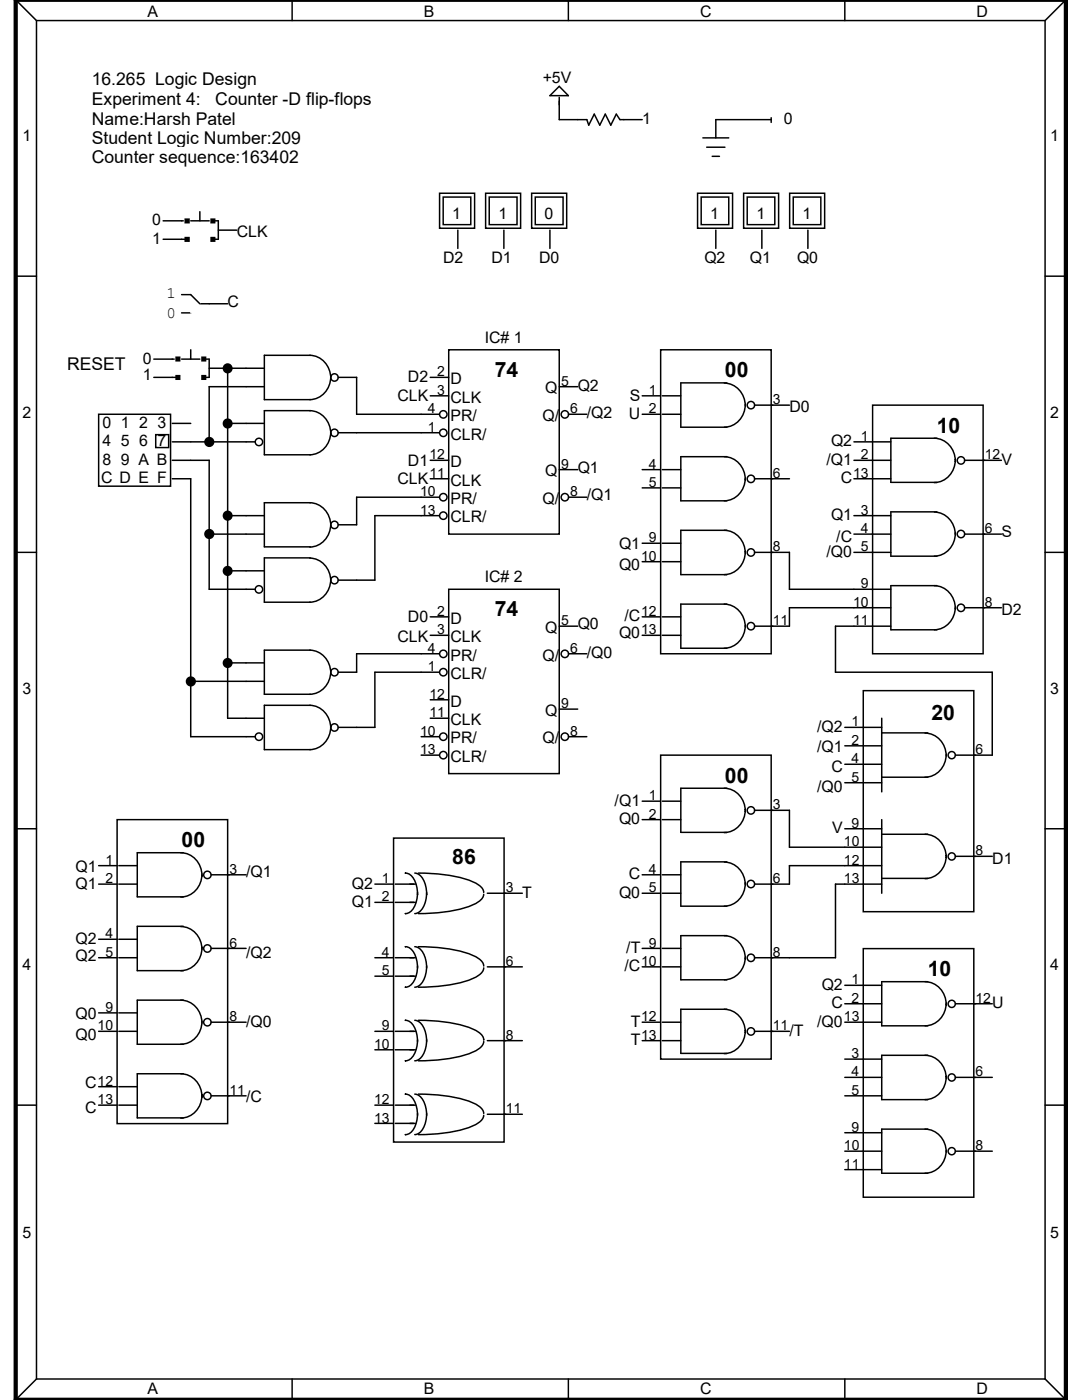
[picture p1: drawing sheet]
<svg xmlns="http://www.w3.org/2000/svg" width="216mm" height="279mm" viewBox="0 0 216 279" stroke-linecap="round" stroke-linejoin="round" font-family="sans-serif">
<g fill="none" stroke="#000" stroke-width=".3">
<path d="M3.1 0l4.2 4.1M58.3 0v4.1M113.4 0v4.1M168.6 0v4.1M212.7 0l-4.2 4.1M7.3 4.1h201.2M7.3 4.1v271.1M208.5 4.1v271.1M3.1 55.1h4.2M208.5 55.1h4.1M3.1 110.2h4.2M208.5 110.2h4.1"/>
<path d="M3.1 165.4h4.2M208.5 165.4h4.1M3.1 220.6h4.2M208.5 220.6h4.1M7.3 275.2l-4.2 4.2M7.3 275.2h201.2M58.3 275.2v4.1M113.4 275.2v4.1M168.6 275.2v4.1M208.5 275.2l4.2 4.2"/>
</g>
<path d="M3.1 0h209.6v279.4h-209.6z" fill="none" stroke="#000" stroke-width=".85"/>
<g fill="#fff">
<path d="M18.3 13.9h33v3.9h-33z"/>
<path d="M18.3 17.8h56v3.9h-56z"/>
<path d="M18.3 21.7h28.8v3.9h-28.8z"/>
<path d="M18.3 25.6h41.8v3.9h-41.8z"/>
<path d="M18.3 29.5h41.4v3.9h-41.4z"/>
<path d="M13.4 70.7h11.7v3.8h-11.7z"/>
</g>
<g fill="#fff" stroke="#fff" stroke-width=".3">
<path d="M19.7 82.4h14.3v15.3h-14.3z" fill-rule="evenodd"/>
<path d="M140.6 40h4.1v4.1h-4.1z" fill-rule="evenodd"/>
<path d="M149.8 40h4.1v4.1h-4.1z" fill-rule="evenodd"/>
<path d="M159 40h4.1v4.1h-4.1z" fill-rule="evenodd"/>
</g>
<g fill="none" stroke="#000" stroke-width=".3">
<path d="M139.2 38.6h7v7h-7zM139.9 39.3h5.5v5.5h-5.5zM148.4 38.6h7v7h-7zM149.1 39.3h5.5v5.5h-5.5zM157.6 38.6h6.9v7h-6.9zM158.3 39.3h5.5v5.5h-5.5zM36.2 58.8h1.9l1.8 1.8h1.8M36.2 62.4h1.9M19.7 82.7h14.3v14.3h-14.3zM31.1 86.7h2.6v2.6h-2.6zM61.8 140.8a4.4 4.4 0 0 1 4.2 4.6M61.9 140.8h-9.2v8.8h9.2"/>
<path d="M66 145a4.4 4.4 0 0 1-4.2 4.6"/>
</g>
<path d="M39.9 60.6l-1.8 1.8" fill="none" stroke="#fff" stroke-width=".3"/>
<circle cx="66.7" cy="145.2" r=".37" fill="#fff"/>
<g fill="none" stroke="#000" stroke-width=".3">
<path d="M61.8 111.4a4.4 4.4 0 0 1 4.2 4.6M61.9 111.3h-9.2v8.9h9.2M66 115.6a4.4 4.4 0 0 1-4.2 4.6"/>
<circle cx="51.7" cy="147" r=".74"/>
<circle cx="66.7" cy="145.2" r=".74"/>
</g>
<circle cx="66.7" cy="115.8" r=".37" fill="#fff"/>
<g fill="none" stroke="#000" stroke-width=".3">
<path d="M61.8 82a4.4 4.4 0 0 1 4.2 4.6M61.9 82h-9.2v8.8h9.2M66 86.2a4.4 4.4 0 0 1-4.2 4.6"/>
<circle cx="51.7" cy="117.6" r=".74"/>
<circle cx="66.7" cy="115.8" r=".74"/>
</g>
<circle cx="66.7" cy="86.4" r=".37" fill="#fff"/>
<g fill="none" stroke="#000" stroke-width=".3">
<path d="M61.8 70.9a4.4 4.4 0 0 1 4.2 4.6M61.9 70.9h-9.2v8.9h9.2M66 75.1a4.4 4.4 0 0 1-4.2 4.7M61.8 100.3a4.4 4.4 0 0 1 4.2 4.7v-.1M61.9 100.3h-9.2v8.8h9.2M66 104.6a4.5 4.5 0 0 1-4.2 4.6M61.8 129.8a4.4 4.4 0 0 1 4.2 4.5M61.9 129.8h-9.2v8.8h9.2M66 134a4.4 4.4 0 0 1-4.2 4.6"/>
<circle cx="66.7" cy="75.3" r=".74"/>
<circle cx="51.7" cy="88.2" r=".74"/>
<circle cx="66.7" cy="86.4" r=".74"/>
<circle cx="66.7" cy="104.8" r=".74"/>
<circle cx="66.7" cy="134.2" r=".74"/>
</g>
<path d="M61.8 71.3a4.1 4.1 0 0 1 3.9 4.2M65.7 75.1a4.1 4.1 0 0 1-3.9 4.3M61.8 100.7a4.1 4.1 0 0 1 3.9 4.2M65.7 104.6a4.1 4.1 0 0 1-3.9 4.2M61.8 130.1a4.1 4.1 0 0 1 3.9 4.2M65.7 134a4.1 4.1 0 0 1-3.9 4.2" fill="none" stroke="#fff" stroke-width=".3"/>
<g fill="#fff" stroke="#fff" stroke-width=".3">
<circle cx="66.7" cy="75.3" r=".37"/>
<circle cx="66.7" cy="104.8" r=".37"/>
<circle cx="66.7" cy="134.2" r=".37"/>
</g>
<path d="M89.5 69.8h22.1v36.8h-22.1z" fill="#fff"/>
<path d="M89.5 69.8h22.1v36.8h-22.1z" fill="none" stroke="#000" stroke-width=".3"/>
<g fill="#fff">
<circle cx="112.7" cy="82.7" r=".37"/>
<circle cx="112.7" cy="99.2" r=".37"/>
</g>
<g fill="none" stroke="#000" stroke-width=".3">
<circle cx="88.5" cy="86.4" r=".74"/>
<circle cx="88.5" cy="82.7" r=".74"/>
<circle cx="88.5" cy="99.2" r=".74"/>
<circle cx="112.7" cy="99.2" r=".74"/>
<circle cx="112.7" cy="82.7" r=".74"/>
<circle cx="88.5" cy="102.9" r=".74"/>
</g>
<path d="M89.5 117.6h22.1v36.8h-22.1z" fill="#fff"/>
<path d="M89.5 117.6h22.1v36.8h-22.1z" fill="none" stroke="#000" stroke-width=".3"/>
<g fill="#fff">
<circle cx="112.7" cy="130.5" r=".37"/>
<circle cx="112.7" cy="147" r=".37"/>
</g>
<g fill="none" stroke="#000" stroke-width=".3">
<path d="M109.7 19.1l1.9-1.9 1.8 1.9zM111.6 19.4v4.5h5.5l.4 1.1 1.1-2.2 1.1 2.2 1.1-2.2 1.1 2.2 1.1-2.2 .7 1.1h4.4M87.7 38.6h7v7h-7zM88.4 39.3h5.5v5.5h-5.5zM96.9 38.6h7v7h-7zM97.6 39.3h5.6v5.5h-5.6zM106.1 38.6h7v7h-7zM106.8 39.3h5.6v5.5h-5.6zM140.3 27.5h5.1M141 29.4h3.7M142.1 31.2h1.5M153.9 23.9h-11.1v3.6"/>
<path d="M153.9 23.5v.9M32.6 44.1h4M32.6 47.8h4.7M37 47.4h.7v.7h-.7zM37 43.7h.7v.7h-.7zM38.1 44.1h3.6M39.9 42.2v1.9M42.1 47.4h.7v.7h-.7zM42.1 43.7h.7v.7h-.7zM42.8 44.1h.8v3.7h-1.1M43.6 45.9h3.6M91.4 45.9v3.7"/>
<path d="M100.5 45.9v3.7M109.7 45.9v3.7M142.8 45.9v3.7M152 45.9v3.7M161.2 45.9v3.7M30.7 71.7h4.1M30.7 75.3h4.8M35.1 75h.8v.7h-.8zM35.1 71.3h.8v.7h-.8zM36.2 71.7h3.7M38.1 69.8v1.9M40.3 75h.7v.7h-.7z"/>
<path d="M40.3 71.3h.7v.7h-.7zM41 71.7h.7v3.6h-1.1M41.7 73.5h11M41.7 60.6h3.7M45.4 73.5v69.8h7.3M52.7 77.2h-11v11M67.5 75.3h3.7v7.4h16.5M85.9 75.3h3.6M85.9 79h3.6M111.6 77.2h3.7M128.1 79h3.7M131.8 69.8h22.1v60.7h-22.1z"/>
<path d="M132.2 79h3.6M144.5 76.5a4.4 4.4 0 0 1 4.2 4.5M145 76.4h-9.2v8.9h9.2M34.4 91.9h7.3v25.7h9.2M34.4 95.5h3.7v51.5h12.8M34.4 88.2h16.5M34.4 84.5h3.7M45.4 84.5h7.3M67.5 86.4h20.2M85.9 95.5h3.6M85.9 91.9h3.6M87.7 99.2h-16.5v5.5h-3.7"/>
<path d="M111.6 93.7h3.7M113.4 82.7h3.7M113.4 99.2h3.7M128.1 82.7h3.7M128.1 93.7h3.7M128.1 97.4h3.7M132.2 82.7h3.6M132.2 93.7h3.6M132.2 97.4h3.6M144.5 91.1a4.4 4.4 0 0 1 4.2 4.7M145 91.1h-9.2v8.8h9.2M148.7 80.7a4.4 4.4 0 0 1-4.2 4.6"/>
<path d="M148.7 95.4a4.4 4.4 0 0 1-4.2 4.5M150.5 80.9h7M150.5 95.5h7M170.4 95.5h7.4M170.4 88.2h7.4M170.4 91.9h7.4M174.1 80.9h22.1v49.6h-22.1zM186.4 87.5a4.4 4.4 0 0 1 4.2 4.6M186.9 87.5h-9.1v8.8h9.1M190.6 91.7a4.4 4.4 0 0 1-4.2 4.6M192.4 91.9h7.4M41.7 106.6h11"/>
<path d="M45.4 102.9h7.3M45.4 113.9h7.3M87.7 102.9h-12.9v12.9h-7.3M128.1 108.4h3.7M128.1 112.1h3.7M132.2 108.4h3.6M132.2 112.1h3.6M144.5 105.8a4.4 4.4 0 0 1 4.2 4.6M145 105.8h-9.2v8.9h9.2M148.7 110.1v-.1a4.4 4.4 0 0 1-4.2 4.7M150.5 110.2h7v7.4h20.3M170.4 110.2h7.4"/>
<path d="M170.4 102.9h7.4M170.4 106.6h7.4M186.4 116.9a4.4 4.4 0 0 1 4.2 4.6M186.4 102.2a4.4 4.4 0 0 1 4.2 4.6M186.9 116.9h-9.1v8.8h9.1M186.9 102.2h-9.1v8.8h9.1M190.6 106.4v-.1a4.4 4.4 0 0 1-4.2 4.7M192.4 106.6h7.4M38.1 136h14.6M45.4 132.3h7.3M85.9 123.1h3.6M85.9 126.8h3.6"/>
<path d="M85.9 139.7h3.6M87.7 134.2h-12.9v11h-7.3M87.7 130.5h-16.5v3.7h-3.7M111.6 125h3.7M113.4 130.5h3.7M128.1 123.1h3.7M128.1 126.8h3.7M132.2 123.1h3.6M132.2 126.8h3.6M144.5 120.6a4.4 4.4 0 0 1 4.2 4.5M145 120.6h-9.2v8.8h9.2M148.7 124.8a4.4 4.4 0 0 1-4.2 4.6"/>
<path d="M172.3 137.8h22v44.1h-22zM177.8 121.3h-20.3v3.7h-7M177.8 125h-11.1v9.2h31.3v16.5h-7.4M190.6 121.1a4.4 4.4 0 0 1-4.2 4.6M192.4 121.3h7.4M84 150.7h3.7M84 147h3.7M85.9 143.3h3.6M111.6 141.5h3.7M113.4 147h3.7M128.1 159.9h3.7M131.8 150.7h22.1v60.7h-22.1z"/>
<path d="M132.2 159.9h3.6M144.5 157.3a4.4 4.4 0 0 1 4.2 4.7v-.1M145 157.3h-9.2v8.8h9.2M168.6 145.2h7.3M168.6 148.8h7.3M168.6 152.5h7.3M168.6 156.2h7.3M175.9 146.3h9.2M175.9 155.1h9.2M175.9 143.3v14.7M184.6 146.3a4.4 4.4 0 0 1 4.2 4.6M188.8 150.5a4.4 4.4 0 0 1-4.2 4.6"/>
<path d="M19.7 172.8h3.7M19.7 176.4h3.7M23.4 163.6h22v60.6h-22zM23.7 172.8h3.7M23.7 176.4h3.7M36.1 170.2a4.4 4.4 0 0 1 4.2 4.6M36.6 170.2h-9.2v8.8h9.2M40.3 174.4a4.5 4.5 0 0 1-4.2 4.6M42.1 174.6h7M74.8 176.4h3.7M78.5 167.3h22.1v60.6h-22.1zM78.9 176.4h4"/>
<path d="M80.9 174.2a2.31 2.31 0 0 1 2 1.9l.4 2.4M82.8 174.2a2.86 2.86 0 0 1 2.1 2.6l.2 1.7M83.3 178.1a4.5 4.5 0 0 1-1.9 4.1l-.5 .1M83.5 174.2a27.7 27.7 0 0 1 11.2 2 2.59 2.59 0 0 1 1.8 1.9M85.1 178.1a4.5 4.5 0 0 1-1.9 4.1l-.4 .1M96.5 178.5a2.65 2.65 0 0 1-1.8 1.9 27.7 27.7 0 0 1-11.2 1.9M97.2 178.3h7M128.1 174.6h3.7M128.1 163.6h3.7M128.1 178.3h3.7M132.2 174.6h3.6M132.2 163.6h3.6"/>
<path d="M132.2 178.3h3.6M144.5 172a4.4 4.4 0 0 1 4.2 4.6M145 172h-9.2v8.8h9.2M148.7 161.5a4.4 4.4 0 0 1-4.2 4.7M148.7 176.2a4.4 4.4 0 0 1-4.2 4.6M150.5 161.7h7v7.4h18.4M168.6 165.4h7.3M175.9 172.8h-18.4v3.6h-7M175.9 176.4h-9.2v14.7h-16.2M175.9 163.6v14.7M175.9 166.5h9.2M175.9 175.3h9.2"/>
<path d="M184.6 166.5a4.4 4.4 0 0 1 4.2 4.7v-.1M188.8 170.7a4.4 4.4 0 0 1-4.2 4.6M190.6 170.9h7.4M19.7 187.5h3.7M19.7 191.1h3.7M23.7 187.5h3.7M23.7 191.1h3.7M36.1 184.9a4.4 4.4 0 0 1 4.2 4.6M36.1 199.6a4.4 4.4 0 0 1 4.2 4.6M36.6 184.9h-9.2v8.8h9.2M36.6 199.6h-9.2v8.8h9.2M40.3 189.1a4.4 4.4 0 0 1-4.2 4.6"/>
<path d="M42.1 189.3h7M74.8 191.1h3.7M74.8 180.1h3.7M74.8 194.8h3.7M78.9 191.1h4M78.9 180.1h4M78.9 194.8h4M80.9 188.9a2.31 2.31 0 0 1 2 1.9l.4 2.4M82.8 188.9a2.87 2.87 0 0 1 2.1 2.6l.2 1.7M83.3 192.8a4.5 4.5 0 0 1-1.9 4.1l-.5 .1M83.5 188.9a27.7 27.7 0 0 1 11.2 1.9 2.59 2.59 0 0 1 1.8 2M85.1 192.8a4.5 4.5 0 0 1-1.9 4.1l-.4 .1"/>
<path d="M96.5 193.2a2.59 2.59 0 0 1-1.8 1.9 27.7 27.7 0 0 1-11.2 1.9M97.2 193h7M128.1 189.3h3.7M128.1 193h3.7M132.2 189.3h3.6M132.2 193h3.6M144.5 186.7a4.4 4.4 0 0 1 4.2 4.7v-.1M145 186.7h-9.2v8.8h9.2M148.7 191a4.4 4.4 0 0 1-4.2 4.5M168.6 196.6h7.3M172.3 189.3h22v49.6h-22zM184.6 195.9a4.4 4.4 0 0 1 4.2 4.7v-.1"/>
<path d="M185.1 195.9h-9.2v8.8h9.2M19.7 202.1h3.7M19.7 205.8h3.7M19.7 216.9h3.7M23.7 202.1h3.7M23.7 205.8h3.7M23.7 216.9h3.7M36.1 214.3a4.4 4.4 0 0 1 4.2 4.6M36.6 214.3h-9.2v8.8h9.2M40.3 203.8a4.4 4.4 0 0 1-4.2 4.6M40.3 218.5a4.4 4.4 0 0 1-4.2 4.6M42.1 204h7"/>
<path d="M42.1 218.7h7M74.8 205.8h3.7M74.8 209.5h3.7M78.9 205.8h4M78.9 209.5h4M80.9 218.4a2.31 2.31 0 0 1 2 1.8l.4 2.4M80.9 203.6a2.31 2.31 0 0 1 2 1.9l.4 2.4M82.8 218.4a2.87 2.87 0 0 1 2.1 2.6l.2 1.6M82.8 203.6a2.87 2.87 0 0 1 2.1 2.6l.2 1.7M83.3 207.5a4.5 4.5 0 0 1-1.9 4.1l-.5 .1M83.5 218.4a27.7 27.7 0 0 1 11.2 1.9 2.59 2.59 0 0 1 1.8 1.9M83.5 203.6a27.6 27.6 0 0 1 11.2 1.9 2.56 2.56 0 0 1 1.8 2.1v-.1"/>
<path d="M85.1 207.5a4.5 4.5 0 0 1-1.9 4.1l-.4 .1M96.5 207.9a2.59 2.59 0 0 1-1.8 1.9 27.7 27.7 0 0 1-11.2 1.9M97.2 207.7h7M128.1 204h3.7M128.1 207.7h3.7M132.2 204h3.6M132.2 207.7h3.6M144.5 201.4a4.4 4.4 0 0 1 4.2 4.7v-.1M145 201.4h-9.2v8.8h9.2M148.7 205.7v-.1a4.4 4.4 0 0 1-4.2 4.7M150.5 205.8h7M168.6 204h7.3"/>
<path d="M168.6 218.7h7.3M168.6 200.3h7.3M168.6 211.4h7.3M168.6 215h7.3M184.6 210.6a4.4 4.4 0 0 1 4.2 4.6M185.1 210.6h-9.2v8.9h9.2M188.8 200.2a4.4 4.4 0 0 1-4.2 4.5M188.8 214.8a4.4 4.4 0 0 1-4.2 4.7M190.6 200.3h7.4M190.6 215h7.4M19.7 220.6h3.7M23.7 220.6h3.7"/>
<path d="M74.8 220.6h3.7M74.8 224.2h3.7M78.9 220.6h4M78.9 224.2h4M83.3 222.2a4.5 4.5 0 0 1-1.9 4.2h-.5M85.1 222.2a4.5 4.5 0 0 1-1.9 4.1l-.4 .1M96.5 222.6a2.65 2.65 0 0 1-1.8 1.9 27.7 27.7 0 0 1-11.2 1.9M97.2 222.4h7M168.6 226.1h7.3M168.6 229.7h7.3M168.6 233.4h7.3M184.6 225.3a4.4 4.4 0 0 1 4.2 4.6"/>
<path d="M185.1 225.3h-9.2v8.8h9.2M188.8 229.6a4.4 4.4 0 0 1-4.2 4.5M190.6 229.7h7.4"/>
<circle cx="149.8" cy="80.9" r=".74"/>
<circle cx="149.8" cy="95.6" r=".74"/>
<circle cx="191.7" cy="91.9" r=".74"/>
<circle cx="149.8" cy="110.3" r=".74"/>
<circle cx="191.7" cy="106.6" r=".74"/>
<circle cx="88.5" cy="134.2" r=".74"/>
<circle cx="88.5" cy="130.5" r=".74"/>
<circle cx="112.7" cy="130.5" r=".74"/>
<circle cx="149.8" cy="125" r=".74"/>
<circle cx="191.7" cy="121.3" r=".74"/>
<circle cx="88.5" cy="147" r=".74"/>
<circle cx="88.5" cy="150.7" r=".74"/>
<circle cx="112.7" cy="147" r=".74"/>
<circle cx="189.9" cy="150.7" r=".72"/>
<circle cx="41.4" cy="174.6" r=".74"/>
<circle cx="149.8" cy="176.4" r=".74"/>
<circle cx="149.8" cy="161.7" r=".74"/>
<circle cx="189.9" cy="170.9" r=".72"/>
<circle cx="41.4" cy="189.3" r=".74"/>
<circle cx="149.8" cy="191.2" r=".74"/>
<circle cx="41.4" cy="218.7" r=".74"/>
<circle cx="41.4" cy="204" r=".74"/>
<circle cx="149.8" cy="205.8" r=".74"/>
<circle cx="189.9" cy="200.3" r=".72"/>
<circle cx="189.9" cy="215" r=".72"/>
<circle cx="189.9" cy="229.7" r=".72"/>
</g>
<path d="M37 47.4h.7v.7h-.7zM37 43.7h.7v.7h-.7zM42.1 47.4h.7v.7h-.7zM42.1 43.7h.7v.7h-.7zM35.1 75h.8v.7h-.8zM35.1 71.3h.8v.7h-.8zM40.3 75h.7v.7h-.7zM40.3 71.3h.7v.7h-.7z" fill="#000"/>
<path d="M38.1 47.8h3.6M39.9 45.9v1.9M36.2 75.3h3.7M38.1 73.5v1.8" fill="none" stroke="#fff" stroke-width=".3"/>
<g fill="#fff" stroke="#fff" stroke-width=".3">
<path d="M89.2 40h4v4.1h-4z" fill-rule="evenodd"/>
<path d="M98.4 40h4v4.1h-4z" fill-rule="evenodd"/>
<path d="M107.6 40h4v4.1h-4z" fill-rule="evenodd"/>
</g>
<g fill="#000" stroke="#000" stroke-width=".55">
<circle cx="45.4" cy="73.5" r=".73"/>
<circle cx="41.8" cy="88.2" r=".74"/>
<circle cx="45.4" cy="84.5" r=".73"/>
<circle cx="41.8" cy="106.6" r=".74"/>
<circle cx="45.4" cy="113.9" r=".73"/>
<circle cx="45.4" cy="102.9" r=".73"/>
<circle cx="38.1" cy="136" r=".74"/>
<circle cx="45.4" cy="132.3" r=".73"/>
</g>
<g font-size="4.2">
<text x="98.7" y="75.2">74</text>
<text x="144.7" y="75.3">00</text>
<text x="186.9" y="86.4">10</text>
<text x="98.7" y="123">74</text>
<text x="185.8" y="143.7">20</text>
<text x="144.7" y="156.2">00</text>
<text x="36.2" y="169.1">00</text>
<text x="90.3" y="172.4">86</text>
<text x="185.1" y="194.8">10</text>
</g>
<g font-size="3.5">
<text x="18.3" y="17.1">16.265 Logic Design</text>
<text x="18.3" y="21">Experiment 4:</text>
<text x="42.9" y="21">Counter -D flip-flops</text>
<text x="18.3" y="24.8">Name:Harsh Patel</text>
<text x="18.3" y="28.7">Student Logic Number:209</text>
<text x="18.3" y="32.6">Counter sequence:163402</text>
<text x="13.4" y="73.8">RESET</text>
</g>
<g font-size="3.2">
<text x="29.5" y="3.3">A</text>
<text x="84.6" y="3.3">B</text>
<text x="139.7" y="3.3">C</text>
<text x="194.8" y="3.3">D</text>
<text x="108.3" y="16.5">+5V</text>
<text x="4.5" y="28.2">1</text>
<text x="128.1" y="24.8">1</text>
<text x="156.4" y="24.8">0</text>
<text x="209.6" y="28.2">1</text>
<text x="30.4" y="45">0</text>
<text x="47.2" y="47.2">CLK</text>
<text x="90.3" y="43.7">1</text>
<text x="99.4" y="43.7">1</text>
<text x="108.6" y="43.7">0</text>
<text x="141.7" y="43.7">1</text>
<text x="150.9" y="43.7">1</text>
<text x="160.1" y="43.7">1</text>
<text x="30.4" y="48.6">1</text>
<text x="88.4" y="52.4">D2</text>
<text x="98" y="52.4">D1</text>
<text x="107.6" y="52.4">D0</text>
<text x="140.5" y="52.4">Q2</text>
<text x="149.6" y="52.4">Q1</text>
<text x="159" y="52.4">Q0</text>
<text x="33.2" y="59.4">1</text>
<text x="33.2" y="63.4">0</text>
<text x="45.4" y="61.3">C</text>
<text x="96.7" y="68.4">IC# 1</text>
<text x="28.5" y="72.6">0</text>
<text x="28.5" y="75.9">1</text>
<text x="81.4" y="76.2">D2</text>
<text x="89.9" y="76.7">D</text>
<text x="4.5" y="83.4">2</text>
<text x="79.3" y="80">CLK</text>
<text x="89.9" y="80.3">CLK</text>
<text x="108.8" y="78.5">Q</text>
<text x="115.3" y="78.1">Q2</text>
<text x="117.1" y="83.4">/Q2</text>
<text x="125.5" y="83.6">U</text>
<text x="125.6" y="80.1">S</text>
<text x="157.5" y="82.3">D0</text>
<text x="209.6" y="83.4">2</text>
<text x="20.4" y="85.4">0 1 2 3</text>
<text x="20.4" y="89.1">4 5 6 7</text>
<text x="89.9" y="87.7">CLR/</text>
<text x="89.9" y="84">PR/</text>
<text x="108.2" y="84">Q/</text>
<text x="165.8" y="89.1">Q2</text>
<text x="20.4" y="92.8">8 9 A B</text>
<text x="81.4" y="93">D1</text>
<text x="89.9" y="93.2">D</text>
<text x="108.8" y="95.1">Q</text>
<text x="115.3" y="94.4">Q1</text>
<text x="164.9" y="92.8">/Q1</text>
<text x="199.8" y="92.8">V</text>
<text x="20.2" y="96.4">C D E F</text>
<text x="79.3" y="96.6">CLK</text>
<text x="89.9" y="96.9">CLK</text>
<text x="89.9" y="100.6">PR/</text>
<text x="108.2" y="100.6">Q/</text>
<text x="117.1" y="99.9">/Q1</text>
<text x="167.8" y="96.4">C</text>
<text x="89.9" y="104.3">CLR/</text>
<text x="165.8" y="103.8">Q1</text>
<text x="199.8" y="107.1">S</text>
<text x="123.5" y="113.7">Q0</text>
<text x="123.5" y="109.6">Q1</text>
<text x="164.9" y="111.3">/Q0</text>
<text x="166.9" y="108.2">/C</text>
<text x="96.7" y="116.2">IC# 2</text>
<text x="81.4" y="124.2">D0</text>
<text x="89.9" y="124.5">D</text>
<text x="115.3" y="125.6">Q0</text>
<text x="124.6" y="124">/C</text>
<text x="199.8" y="122.8">D2</text>
<text x="79.3" y="128.1">CLK</text>
<text x="89.9" y="128.1">CLK</text>
<text x="89.9" y="131.8">PR/</text>
<text x="108.2" y="131.8">Q/</text>
<text x="108.8" y="126.3">Q</text>
<text x="117.1" y="131.4">/Q0</text>
<text x="123.5" y="127.3">Q0</text>
<text x="89.9" y="135.5">CLR/</text>
<text x="4.5" y="138.5">3</text>
<text x="89.9" y="141">D</text>
<text x="108.8" y="142.9">Q</text>
<text x="209.6" y="138.5">3</text>
<text x="89.9" y="144.7">CLK</text>
<text x="89.9" y="148.4">PR/</text>
<text x="108.2" y="148.4">Q/</text>
<text x="163.1" y="146">/Q2</text>
<text x="89.9" y="152.1">CLR/</text>
<text x="163.1" y="150.2">/Q1</text>
<text x="165.9" y="154">C</text>
<text x="122.6" y="160.8">/Q1</text>
<text x="163.1" y="158.1">/Q0</text>
<text x="123.5" y="164.5">Q0</text>
<text x="166.1" y="166.3">V</text>
<text x="198" y="172.5">D1</text>
<text x="15.1" y="177.4">Q1</text>
<text x="15.1" y="174.1">Q1</text>
<text x="49.1" y="175">/Q1</text>
<text x="70.2" y="177.3">Q2</text>
<text x="104.2" y="179.2">T</text>
<text x="123.5" y="179.2">Q0</text>
<text x="125.5" y="175.5">C</text>
<text x="70.2" y="181">Q1</text>
<text x="15.1" y="191.8">Q2</text>
<text x="15.1" y="188.5">Q2</text>
<text x="49.1" y="191.2">/Q2</text>
<text x="125" y="190.2">/T</text>
<text x="4.5" y="193.7">4</text>
<text x="124.6" y="193.8">/C</text>
<text x="164" y="197.5">Q2</text>
<text x="209.6" y="193.7">4</text>
<text x="15.1" y="203.3">Q0</text>
<text x="165.9" y="201.2">C</text>
<text x="198" y="201.2">U</text>
<text x="15.1" y="207.5">Q0</text>
<text x="49.1" y="205">/Q0</text>
<text x="125.9" y="208.6">T</text>
<text x="125.9" y="204.9">T</text>
<text x="157.5" y="206.7">/T</text>
<text x="163.1" y="204.9">/Q0</text>
<text x="17" y="217.1">C</text>
<text x="49.1" y="219.9">/C</text>
<text x="17" y="222.1">C</text>
<text x="4.5" y="247.1">5</text>
<text x="209.6" y="247.1">5</text>
<text x="29.5" y="278.2">A</text>
<text x="84.6" y="278.2">B</text>
<text x="139.7" y="278.2">C</text>
<text x="194.8" y="278.2">D</text>
</g>
<g font-size="2.8">
<text x="87.2" y="75.1">2</text>
<text x="112" y="77">5</text>
<text x="85.4" y="82.5">4</text>
<text x="87.2" y="78.8">3</text>
<text x="113.8" y="82.5">6</text>
<text x="129.5" y="78.8">1</text>
<text x="129.5" y="82.5">2</text>
<text x="154.2" y="80.6">3</text>
<text x="85.4" y="86.1">1</text>
<text x="171.8" y="88">1</text>
<text x="85.7" y="95.3">11</text>
<text x="85.7" y="91.7">12</text>
<text x="112" y="93.5">9</text>
<text x="129.5" y="93.5">4</text>
<text x="154.2" y="95.3">6</text>
<text x="170.2" y="95.3">13</text>
<text x="171.8" y="91.7">2</text>
<text x="196.5" y="91.7">12</text>
<text x="83.8" y="99">10</text>
<text x="113.8" y="99">8</text>
<text x="129.5" y="97.2">5</text>
<text x="83.8" y="102.7">13</text>
<text x="171.8" y="102.7">3</text>
<text x="171.8" y="106.4">4</text>
<text x="196.5" y="106.4">6</text>
<text x="127.9" y="111.9">10</text>
<text x="129.5" y="108.2">9</text>
<text x="154.2" y="110">8</text>
<text x="171.8" y="110">5</text>
<text x="171.8" y="117.4">9</text>
<text x="87.2" y="122.9">2</text>
<text x="112" y="124.8">5</text>
<text x="127.9" y="122.9">12</text>
<text x="154.2" y="124.8">11</text>
<text x="170.2" y="121.1">10</text>
<text x="170.2" y="124.8">11</text>
<text x="196.5" y="121.1">8</text>
<text x="85.4" y="130.3">4</text>
<text x="87.2" y="126.6">3</text>
<text x="113.8" y="130.3">6</text>
<text x="127.9" y="126.6">13</text>
<text x="85.4" y="133.9">1</text>
<text x="85.7" y="143.1">11</text>
<text x="85.7" y="139.4">12</text>
<text x="112" y="141.3">9</text>
<text x="83.8" y="146.8">10</text>
<text x="113.8" y="146.8">8</text>
<text x="169.9" y="144.9">1</text>
<text x="169.9" y="148.6">2</text>
<text x="83.8" y="150.5">13</text>
<text x="169.9" y="152.3">4</text>
<text x="169.9" y="156">5</text>
<text x="194.6" y="150.5">6</text>
<text x="129.5" y="159.7">1</text>
<text x="154.2" y="161.5">3</text>
<text x="129.5" y="163.4">2</text>
<text x="169.9" y="165.2">9</text>
<text x="21" y="172.6">1</text>
<text x="168.4" y="168.9">10</text>
<text x="168.4" y="172.6">12</text>
<text x="194.6" y="170.7">8</text>
<text x="21" y="176.2">2</text>
<text x="45.8" y="174.4">3</text>
<text x="76.2" y="176.2">1</text>
<text x="76.2" y="179.9">2</text>
<text x="100.9" y="178.1">3</text>
<text x="129.5" y="174.4">4</text>
<text x="129.5" y="178.1">5</text>
<text x="154.2" y="176.2">6</text>
<text x="168.4" y="176.2">13</text>
<text x="21" y="187.2">4</text>
<text x="21" y="190.9">5</text>
<text x="45.8" y="189.1">6</text>
<text x="76.2" y="190.9">4</text>
<text x="129.5" y="189.1">9</text>
<text x="154.2" y="190.9">8</text>
<text x="76.2" y="194.6">5</text>
<text x="100.9" y="192.7">6</text>
<text x="127.9" y="192.7">10</text>
<text x="169.9" y="196.4">1</text>
<text x="21" y="201.9">9</text>
<text x="45.8" y="203.8">8</text>
<text x="127.9" y="203.8">12</text>
<text x="168.4" y="203.8">13</text>
<text x="169.9" y="200.1">2</text>
<text x="194.6" y="200.1">12</text>
<text x="19.5" y="205.6">10</text>
<text x="74.6" y="209.3">10</text>
<text x="76.2" y="205.6">9</text>
<text x="100.9" y="207.5">8</text>
<text x="127.9" y="207.5">13</text>
<text x="154.2" y="205.6">11</text>
<text x="169.9" y="211.2">3</text>
<text x="169.9" y="214.8">4</text>
<text x="194.6" y="214.8">6</text>
<text x="19.5" y="216.7">12</text>
<text x="19.5" y="220.3">13</text>
<text x="45.8" y="218.5">11</text>
<text x="74.6" y="220.3">12</text>
<text x="169.9" y="218.5">5</text>
<text x="74.6" y="224">13</text>
<text x="100.9" y="222.2">11</text>
<text x="169.9" y="225.8">9</text>
<text x="168.4" y="229.5">10</text>
<text x="168.4" y="233.2">11</text>
<text x="194.6" y="229.5">8</text>
</g>
</svg>
